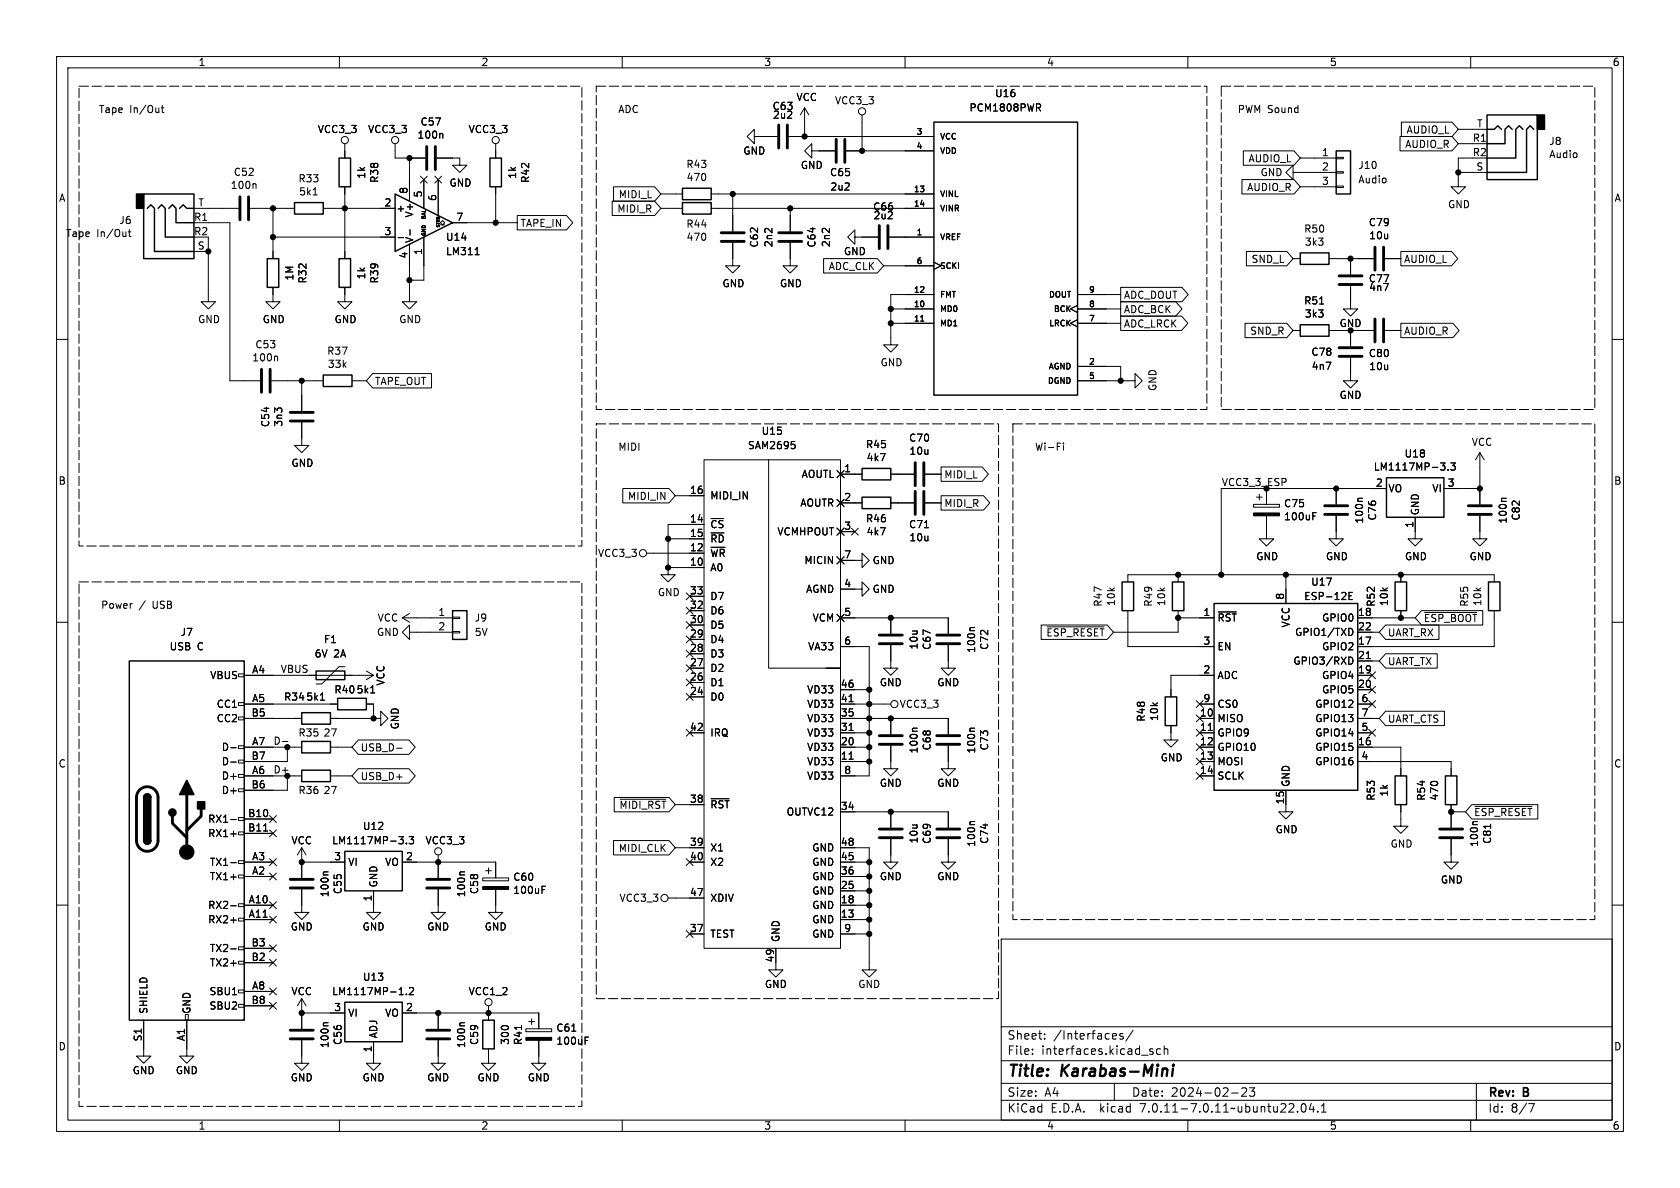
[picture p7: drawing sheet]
<svg xmlns="http://www.w3.org/2000/svg" width="297mm" height="210mm" viewBox="0 0 297 210" stroke-linecap="round" stroke-linejoin="round" font-family="sans-serif">
<g fill="none" stroke="#000" stroke-width=".18">
<path d="M10 10h277v190h-277zM12 12h273v186h-273zM28.5 19.1h.5M28.7 18.6v1.1l.3 .2M60 10v2M110 10v2M142.2 19.1l-.7 1.2M142.2 19.1v5M142.2 19.1l.8 1.2M160 10v2M183.5 19l.5 .6M183.7 18.4l.3 .2-.1 .3-.2 .1"/>
<path d="M210 10v2M260 10v2M34.3 36.8h7.9M34.3 39.4h6.3v27.9h5.4M44.2 36.8h7.9M45.1 32.5l.2 .2v.6M48.3 36.8v8.9M55.4 34.5h.7M57.1 36.8h12.7M61 25.4v2.5M61 33v12.7M69.8 25.4v2.5h5.4"/>
<path d="M72.4 27.9v7.7M74.3 31.1l1.2 1.3M74.9 31.8v5M75.5 31.1l-1.2 1.3M76.9 31.1l1.2 1.3M77.2 27.9h4.1v1.3h1.2l-1.2 1.3-1.3-1.3h1.3M77.5 31.8v6.3M77.9 39.8h.3l-.3-.4 .3-.4 .4 .4-.4 .4h.4M78.1 31.1l-1.2 1.3M78.1 23.6l.2 .2v.6M80 39.4h11.4M87.6 25.4v2.5"/>
<path d="M87.6 33v6.4M91.4 38.1h8.8l1.1 1.3-1.1 1.2h-8.8zM108.2 35.6h7.5l1.1 1.2-1.1 1.3h-7.5zM108.5 33h7.2l1.1 1.3-1.1 1.3h-7.2zM116.8 34.3h3.8M116.8 36.8h3.8M125.7 34.3h39.4M125.7 36.8h39.4M129.5 34.3v6.6M133.3 24.1v1.3l-1.2-1.3 1.2-1.2v1.2h4.1M139.4 24.1h25.7M139.7 36.8v4.1"/>
<path d="M143.5 26.7v1.2l-1.3-1.2 1.3-1.3v1.3h4.1M149.6 26.7h15.5M152.4 20.3v6.4M219.6 31.7h9.2l1.1 1.3-1.1 1.3h-9.2zM219.8 26.7h9l1.1 1.2-1.1 1.3h-9zM228.6 30.5v1.3l-1.3-1.3 1.3-1.3v1.3h7.6M229.9 27.9h6.3M229.9 33h6.3M236.2 32.9h1.3v.2h-1.3zM236.2 30.4h1.3v.2h-1.3zM236.2 27.8h1.3v.3h-1.3zM247.5 24.1h9.2l1.1 1.3-1.1 1.3h-9.2z"/>
<path d="M247.7 21.6h9l1.1 1.3-1.1 1.2h-9zM257.8 25.4h5.1M257.8 30.5h5.1M257.8 22.9h5.1M260.3 27.9h-2.5v5.1h1.3l-1.3 1.3-1.3-1.3h1.3M10 60h2M22.7 41h.5M22.9 40.6v1l.3 .2M34.3 44.5h2.5M36.8 41.9v11.4h1.3l-1.3 1.3-1.2-1.3h1.2M48.3 50.8v2.5h1.2l-1.2 1.3-1.3-1.3h1.3M48.3 41.9h21.5"/>
<path d="M61 50.8v2.5h1.2l-1.2 1.3-1.3-1.3h1.3M70.4 42h.9M72.4 43.2v10.1h1.3l-1.3 1.3-1.3-1.3h1.3M72.5 40.6v1M74.9 41.9v7.6h-2.5M84 45h.7M129.5 42.9v4.1h1.3l-1.3 1.3-1.2-1.3h1.2M139.7 42.9v4.1h1.3l-1.3 1.3-1.3-1.3h1.3M145.6 45.7h9.5l1.1 1.3-1.1 1.3h-9.5zM151.1 41.9v1.3l-1.2-1.3 1.2-1.3v1.3h4.1M156.2 47h8.9M157.2 41.9h7.9"/>
<path d="M157.5 54.6h7.6M157.5 57.2h7.6M162.8 56.8h.5M165.1 52.1h-7.6v8.9h1.2l-1.2 1.2-1.3-1.2h1.3M165.1 46.4l1.3 .6-1.3 .6M190.5 56.5l-1.3 .7 1.3 .6M190.5 54l-1.3 .6 1.3 .6M190.5 54.6h7.6M190.5 57.2h7.6M190.5 52.1h7.6M198.1 55.9h10.8l1.1 1.3-1.1 1.2h-10.8zM198.1 50.8h10.8l1.2 1.3-1.2 1.2h-10.8z"/>
<path d="M198.1 53.3h9.8l1.1 1.3-1.1 1.3h-9.8zM220.1 57.1h7.4l1.1 1.3-1.1 1.3h-7.4zM220.3 44.4h7.2l1.1 1.3-1.1 1.3h-7.2zM228.6 58.4h1.3M228.6 45.7h1.3M233.3 53.7h.7M234.9 58.4h1.3M234.9 45.7h7.9M238.8 50.5v4.1h1.2l-1.2 1.3-1.3-1.3h1.3M238.8 45.7v2.8M238.8 58.4v2.8M240 58.4h2.8"/>
<path d="M244.9 58.4h2.7M244.9 45.7h2.7M247.6 57.1h9.2l1.2 1.3-1.2 1.3h-9.2zM247.6 44.4h9l1.1 1.3-1.1 1.3h-9zM285 60h2M48 67.3h9.1M48.9 63l.2 .1v.7M53.3 74.7v4h1.3l-1.3 1.3-1.2-1.3h1.2M53.3 67.3v5.3M62.2 67.3h2.6M65.9 66h10.4v2.6h-10.4l-1.1-1.3zM139.9 78h.6"/>
<path d="M140.3 78.5l.3 .3v.3l-.3 .2M186.9 78.3h.6M188 78.3v.1M188 78.7v.9M190.5 67.3h10.2v-1.3l1.2 1.3-1.2 1.3v-1.3M190.5 64.8h7.6v2.5M238.8 63.2v4.1h1.2l-1.2 1.3-1.3-1.3h1.3M110.1 86.4h8.2l1.1 1.2-1.1 1.3h-8.2zM114.3 97.8h10.2M118.1 95.3h6.4M119.4 87.6h5.1M124.5 81.3h24.1v86.3h-24.1z"/>
<path d="M124.5 92.7h-6.4v7.6M135.9 81.3v36.8h12.7h-2.6M148 83.2l1.2 1.3M148 88.3l1.2 1.2M148 93.3l1.2 1.3M148 98.4l1.2 1.3M148.6 99.1h3.8v-1.3l1.3 1.3-1.3 1.2v-1.2M148.6 88.9h3.8M148.6 83.8h3.8M148.6 94h2.5M149.2 83.2l-1.2 1.3M149.2 88.3l-1.2 1.2"/>
<path d="M149.2 93.3l-1.2 1.3M149.2 98.4l-1.2 1.3M150.5 93.4l1.2 1.2M151.7 93.4l-1.2 1.2M157.5 88.9h4M157.5 83.8h4M163.4 93.3h.8M163.6 88.9h2.8M163.6 83.8h2.8M166.4 87.6h7.5l1.1 1.3-1.1 1.3h-7.5zM166.4 82.5h7.2l1.1 1.3-1.1 1.3h-7.2zM221.6 89.2h4.6v.5h-4.6z"/>
<path d="M222.1 87.9h1M222.6 87.4v1M223.9 91.2v4.1h1.3l-1.3 1.2-1.3-1.2h1.3M223.9 86.4v2.8M232.1 91.2h.4M232.1 90.6h.6M236.2 91.2v4.1h1.3l-1.3 1.2-1.3-1.2h1.3M236.2 86.4v2.8M240.9 88.1h-.7l-.2 .2M245.1 86.4h-29.2v15.2M250.2 91.4v3.9h1.3l-1.3 1.2-1.3-1.2h1.3M254.7 81.8h.8l-.5 .5"/>
<path d="M255.3 86.4h6.3M255.4 82.4v.6M256 83v.1M256.5 81.8h.8l-.5 .5 .4 .1v.6l-.2 .1-.5-.1M261.6 91.2v4.1h1.3l-1.3 1.2-1.3-1.2h1.3M261.6 80l-.7 1.3M261.6 80v9.2M261.6 80l.8 1.3M266.3 88.1h-.7l-.2 .2M10 110h2M42.2 119.1h1v.5h-1zM43.2 119.4h22.8"/>
<path d="M61 117.9h-1.1l-3 3h-1M64.8 118.6l1.2 .8M66 119.4l-1.2 .7M71.1 109.2h8.9M71.1 109.2l1.3 .8M72.4 111.8v1.2l-1.3-1.2 1.3-1.3v1.3h7.6M72.4 108.5l-1.3 .7M80 111.6h1.3v.3h-1.3zM80 109.1h1.3v.2h-1.3zM118.1 100.3v1.3h1.3l-1.3 1.3-1.3-1.3h1.3M118.1 100.3h6.4M121.3 107.3l1.2 1.3"/>
<path d="M121.3 104.8l1.2 1.2M121.3 109.9l1.2 1.2M121.3 112.4l1.2 1.2M121.3 117.5l1.2 1.2M121.3 115l1.2 1.2M121.9 118.1h2.6M121.9 115.6h2.6M121.9 113h2.6M121.9 110.5h2.6M121.9 108h2.6M121.9 105.4h2.6M122.5 115l-1.2 1.2"/>
<path d="M122.5 107.3l-1.2 1.3M122.5 104.8l-1.2 1.2M122.5 109.9l-1.2 1.2M122.5 112.4l-1.2 1.2M122.5 117.5l-1.2 1.2M148 108.6l1.2 1.3M148.6 104.1h3.8v-1.2l1.3 1.2-1.3 1.3v-1.3M148.6 114.3h5.1v22.9h-5.1M148.6 109.2h19v2.8M149.2 108.6l-1.2 1.3M157.5 114v4.1h1.2l-1.2 1.3-1.3-1.3h1.3M157.5 109.2v2.8"/>
<path d="M167.6 114v4.1h1.3l-1.3 1.3-1.2-1.3h1.2M172.3 110.9h-.7l-.1 .2M184.1 110.5h11.6l1.1 1.3-1.1 1.2h-11.6zM185.1 110.8h10.1M199.4 102.9v-1.3h64.8v1.3M199.4 108v6.3h15.2M208.3 101.6v1.3M208.3 108v3.8h-11.5M208.3 109.2h6.3M214.6 119.4h-7.6v3.8M215.4 108.2h3.2M227.3 101.6v5.1"/>
<path d="M238.5 116.1a.64 .64 0 0 1 .7 .7 .64 .64 0 0 1-.7 .6M238.5 105.3h.4M238.8 111.1a.68 .68 0 0 1 .4 .6 .68 .68 0 0 1-.4 .6M239.1 104.7h-.6v1.3h.6M240 119.4h2.6M240 109.2h10.2M240 111.8h3.8M240 116.8h3.8M241.5 116.4h.8M242 118.8l1.2 1.2M243.2 118.8l-1.2 1.2M245 115.6h9.1v2.5h-9.1l-1.2-1.3z"/>
<path d="M245 110.5h9.4v2.5h-9.4l-1.2-1.2zM247.6 101.6v1.3M247.6 108v1.2M251.3 107.9h10.8v2.6h-10.8l-1.1-1.3zM251.8 108.3h9.3M264.2 108v6.3h-24.2M285 110h2M40.8 132.2h1M40.8 134.7h1M42.2 139.4h1v.6h-1zM42.2 136.9h1v.5h-1zM42.2 134.4h1v.5h-1z"/>
<path d="M42.2 131.8h1v.5h-1zM42.2 126.7h1v.6h-1zM42.2 124.2h1v.5h-1zM43.2 124.5h16.5M43.2 137.2h5.1M43.2 132.1h10.1M43.2 127h10.1M49.9 131.1h1M50.8 132.1v2.5h-7.6M53.3 137.2h-2.5v2.5h-7.6M56.6 123.8h.8M58.4 137.2h3.8"/>
<path d="M58.4 132.1h3.8M58.4 127h7.6M63.3 135.9h9l1.1 1.3-1.1 1.2h-9l-1.1-1.2zM63.3 130.8h9l1.1 1.3-1.1 1.3h-9l-1.1-1.3zM64.8 124.5h1.2v2.5M65.5 122.5h.8M66 127h1.3v-1.3l1.3 1.3-1.3 1.3v-1.3M70.1 132.3h1M121.3 122.6l1.2 1.2M121.3 128.9l1.2 1.2M121.3 120l1.2 1.3M121.9 129.5h2.6"/>
<path d="M121.9 123.2h2.6M121.9 120.7h2.6M122.5 120l-1.2 1.3M122.5 122.6l-1.2 1.2M122.5 128.9l-1.2 1.2M148.6 124.5h8.9M148.6 132.1h5.1M148.6 127h19v2.8M148.6 134.6h5.1M148.6 129.5h5.1M148.6 121.9h5.1M150.1 129.1h.7"/>
<path d="M150.1 134.2h.7M150.1 124h.7M157.5 131.8v4.1h1.2l-1.2 1.3-1.3-1.3h1.3M157.5 127v2.8M162.1 128.7h-.6l-.2 .2M167.6 131.8v4.1h1.3l-1.3 1.3-1.2-1.3h1.2M172.3 128.7h-.7l-.1 .2M207 128.3v2.5h1.3l-1.3 1.3-1.3-1.3h1.3M211.5 128.9l1.2 1.2M211.5 131.5l1.2 1.2M211.5 126.4l1.2 1.2M211.5 123.9l1.2 1.2"/>
<path d="M211.5 136.6l1.2 1.2M211.5 134l1.2 1.2M212.1 124.5h2.5M212.1 137.2h2.5M212.1 132.1h2.5M212.1 127h2.5M212.1 134.6h2.5M212.1 129.5h2.5M212.7 128.9l-1.2 1.2M212.7 131.5l-1.2 1.2M212.7 126.4l-1.2 1.2M212.7 123.9l-1.2 1.2"/>
<path d="M212.7 136.6l-1.2 1.2M212.7 134l-1.2 1.2M213.6 129.1h.7M227.3 139.7v3.8h1.3l-1.3 1.3-1.2-1.3h1.2M240 124.5h2.6M240 132.1h7.6v5.1M240 127h3.8M240 134.6h16.5v2.6M240 129.5h2.6M240 121.9h2.6M242 123.9l1.2 1.2M242 121.3l1.2 1.2"/>
<path d="M242 128.9l1.2 1.2M243.2 123.9l-1.2 1.2M243.2 121.3l-1.2 1.2M243.2 128.9l-1.2 1.2M245 125.7h10.4v2.6h-10.4l-1.2-1.3zM10 160h2M40.8 152.5h1M40.8 144.9h1M40.8 147.4h1M42.2 159.8h1v.5h-1zM42.2 154.7h1v.5h-1zM42.2 152.1h1v.6h-1z"/>
<path d="M42.2 147.1h1v.5h-1zM42.2 144.5h1v.5h-1zM43.2 154.9h5.1M43.2 152.4h5.1M43.2 144.8h5.1M43.2 147.3h5.1M46.6 146.9h.7M47.7 144.2l1.2 1.2M47.7 159.4l1.2 1.2M47.7 154.3l1.2 1.2M47.7 146.7l1.2 1.2M47.7 151.8l1.2 1.2"/>
<path d="M48.9 144.2l-1.2 1.2M48.9 159.4l-1.2 1.2M48.9 154.3l-1.2 1.2M48.9 146.7l-1.2 1.2M48.9 151.8l-1.2 1.2M53.3 157.2v4.1h1.3l-1.3 1.3-1.2-1.3h1.2M53.3 149.9v5.3M53.3 152.4h7.7M53.3 149.9l-.7 1.2M53.3 149.9l.8 1.2M58 154.1h-.7l-.1 .2M66 157.5v3.8h1.3l-1.3 1.3-1.2-1.3h1.2"/>
<path d="M70.5 147.9h.8l-.4 .5M71.1 152.4h16.5v2.8M71.2 148.5v.5M71.8 149v.2M72.3 147.9h.8l-.4 .5 .4 .1v.5l-.2 .2-.6-.2M77.5 157.2v4.1h1.2l-1.2 1.3-1.3-1.3h1.3M77.5 151.1v4.1M82.1 154.1h-.6l-.2 .2M85.3 155.2h4.6v.5h-4.6zM85.9 153.9h1M86.4 153.4v1M87.6 157.2v4.1h1.3l-1.3 1.3-1.2-1.3h1.2"/>
<path d="M95.8 157.3h.4M95.8 156.7h.6M108.5 148.6h9.8l1.1 1.3-1.1 1.2h-9.8zM108.6 141h9.7l1.1 1.2-1.1 1.3h-9.7zM109.6 141.3h8.1M118.1 158.8h6.4M119.4 142.2h5.1M119.4 149.9h5.1M121.3 151.8l1.2 1.2M121.9 152.4h2.6M122.5 151.8l-1.2 1.2M125.7 141.2h3.2"/>
<path d="M148.6 149.9h5.1v21.6h1.2l-1.2 1.2-1.3-1.2h1.3M148.6 154.9h5.1M148.6 152.4h5.1M148.6 143.5h19v2.8M148.6 157.5h5.1M157.5 148.3v4.1h1.2l-1.2 1.3-1.3-1.3h1.3M157.5 143.5v2.8M167.6 148.3v4.1h1.3l-1.3 1.3-1.2-1.3h1.2M172.3 145.2h-.7l-.1 .2M247.6 142.2v3.9h1.3l-1.3 1.2-1.2-1.2h1.2M256.5 148.3v4.1h1.3l-1.3 1.3-1.2-1.3h1.2M256.5 143.5h2.6"/>
<path d="M256.5 142.2v4.1M260.2 142.2h11.7v2.6h-11.7l-1.1-1.3zM260.7 142.6h10.1M263.5 145.7v.7M285 160h2M32.8 179.3h.5v1h-.5zM40.8 160.1h1M40.8 162.7h1M40.8 167.7h1M42.2 177.5h1v.6h-1zM42.2 175h1v.5h-1zM42.2 169.9h1v.5h-1z"/>
<path d="M42.2 167.4h1v.5h-1zM42.2 162.3h1v.5h-1zM43.2 160h5.1M43.2 162.6h5.1M43.2 175.3h5.1M43.2 170.2h5.1M43.2 167.6h5.1M43.2 177.8h5.1M47.7 174.7l1.2 1.2M47.7 177.2l1.2 1.2M47.7 169.6l1.2 1.2M47.7 167l1.2 1.2"/>
<path d="M47.7 162l1.2 1.2M48.9 174.7l-1.2 1.2M48.9 177.2l-1.2 1.2M48.9 169.6l-1.2 1.2M48.9 167l-1.2 1.2M48.9 162l-1.2 1.2M53.3 179.1h7.7M53.3 176.5v5.4M53.3 176.5l-.7 1.3M53.3 176.5l.8 1.3M70.6 175.8h.7M71.1 179.1h24.1v2.8"/>
<path d="M71.8 175.7v.1M72.4 174.7l.5-.1 .2 .3-.8 .9h.8M77.5 179.1v2.8M86.4 177.8v2.5M121.3 164.5l1.2 1.2M121.9 165.1h2.6M122.5 164.5l-1.2 1.2M137.2 167.6v3.9h1.2l-1.2 1.2-1.3-1.2h1.3M148.6 160h5.1M148.6 162.6h5.1M148.6 165.1h5.1M177 166h108v32h-108z"/>
<path d="M25.4 180.3v6.4h1.3l-1.3 1.3-1.3-1.3h1.3M33 180.3v6.4h1.3l-1.3 1.3-1.3-1.3h1.3M53.3 183.9v4.1h1.3l-1.3 1.2-1.2-1.2h1.2M58 180.8h-.7l-.1 .2M60 198v2M66 184.2v3.8h1.3l-1.3 1.2-1.2-1.2h1.2M77.5 183.9v4.1h1.2l-1.2 1.2-1.3-1.2h1.3M82.1 180.8h-.6l-.2 .2M86.4 185.4v2.6h1.2l-1.2 1.2-1.3-1.2h1.3M92.2 181.3v.7M93 181.9h4.5v.5h-4.5zM93.5 180.6h1"/>
<path d="M94 180.1v1M95.2 183.9v4.1h1.3l-1.3 1.2-1.2-1.2h1.2M101.1 182.3h.7M103.4 183.9h.5M103.4 183.3h.6M110 198v2M160 198v2M177 194.5h108M177 191.5h108M177 187.5h108M177 181.5h108M182.5 186.3v.1"/>
<path d="M182.5 185.5v.1M184.7 183.6v.1M184.7 182.8v.1M197 191.5v3M197.3 182.8l.1 .3-.7 .1M198.5 182.8l-.3-.1-.2 .2v.2l.5 .2v.3h-.5M200.3 182.1l-1.3 2M203.5 185.9l.3 .1 .1 .2-.2 .2h-.3M203.5 185.4l.3 .1M205.2 185.5l-.5-.1-.2 .3v.4l.1 .2h.6M205.8 185.5l.2-.1 .4 .1 .1 .9M205.8 184.9v1.5"/>
<path d="M210 198v2M217.7 193.2h1.2M219.5 192.4l.6-.1 .2 .1 .1 .3-.9 1.1h.9M220.9 192.3h.9l-.5 .6 .4 .1v.7l-.2 .1h-.4l-.2-.1M229.4 196.5v.1M230.2 195.2l.2-.1a.81 .81 0 0 1 .6 .6 .81 .81 0 0 1-.3 .8l-.2 .1a.81 .81 0 0 1-.3-1.4zM231.8 195l-.3 1.1h.9M232.2 195.6v1M233 196.5v.1M233.6 196.6h.9M233.6 195.5l.4-.4v1.5M260 198v2"/>
<path d="M261 191.5v6.5M270.2 195.1h1l-.6 1.5"/>
<circle cx="152.4" cy="19.7" r=".63"/>
<circle cx="61" cy="24.8" r=".63"/>
<circle cx="69.8" cy="24.8" r=".63"/>
<circle cx="87.6" cy="24.8" r=".63"/>
<circle cx="113.7" cy="97.8" r=".63"/>
<circle cx="158.1" cy="124.5" r=".63"/>
<circle cx="77.5" cy="150.5" r=".63"/>
<circle cx="117.5" cy="158.7" r=".63"/>
<circle cx="86.4" cy="177.2" r=".63"/>
</g>
<path d="M206.3 189v1.2M207.4 188.9l-.2 1.3M207.5 188.2l-.1 .2M207.5 188.2l-.2 .1 .1 .1M207.5 188.2v.1l-.1 .1" fill="none" stroke="#000" stroke-width=".4"/>
<g fill="none" stroke="#000" stroke-width=".25">
<path d="M25.4 34.3h8.9v11.4h-8.9zM26 36.8l.7-.6 .6 .6v7.7h7M27.9 36.8l.7-.6 .6 .6v5.1h5.1M29.8 36.8l.7-.6 .6 .6v2.6h3.2M31.7 36.8l.7-.6 .6 .6h1.3M52.1 35.8h5v2h-5zM59.9 27.9h2.1v5.1h-2.1zM69.8 34.3l10.2 5.1-10.2 5.1zM86.6 27.9h2v5.1h-2zM120.6 33.3h5.1v2h-5.1zM120.6 35.8h5.1v2h-5.1zM165.1 21.6h25.4v48.3h-25.4z"/>
<path d="M236.2 26.7h2.6v7.6h-2.6zM262.9 20.3h8.9v11.5h-8.9zM262.9 22.9h1.3l.6-.7 .6 .7M267.3 22.9l-.6-.7-.6 .7v2.5h-3.2M269.2 22.9l-.6-.7-.6 .7v5h-5.1M271.1 22.9l-.6-.7-.6 .7v7.6h-7M47.2 45.7h2.1v5.1h-2.1zM59.9 45.7h2.1v5.1h-2.1zM229.9 57.4h5v2h-5zM229.9 44.7h5v2h-5zM57.1 66.3h5.1v2h-5.1zM152.4 82.8h5.1v2h-5.1z"/>
<path d="M152.4 87.9h5.1v2h-5.1zM245.1 84.5h10.2v6.9h-10.2zM22.9 116.8h20.3v63.5h-20.3zM55.9 118.6h5.1v1.5h-5.1zM80 108h2.5v5h-2.5zM198.4 102.9h2v5.1h-2zM207.3 102.9h2v5.1h-2zM214.6 106.7h25.4v33h-25.4zM246.6 102.9h2.1v5.1h-2.1zM263.1 102.9h2.1v5.1h-2.1zM53.3 126h5.1v2h-5.1zM53.3 136.1h5.1v2.1h-5.1z"/>
<path d="M53.3 131.1h5.1v2h-5.1zM59.7 123.4h5.1v2.1h-5.1zM206 123.2h2v5.1h-2zM246.6 137.2h2.1v5h-2.1zM255.5 137.2h2.1v5h-2.1zM25.4 148.6a.64 .64 0 0 0 .6 .6 .64 .64 0 0 0 .7-.6M25.4 141a.64 .64 0 0 1 .6-.7 .64 .64 0 0 1 .7 .7M61 150.5h10.1v7h-10.1zM61 177.2h10.1v7h-10.1zM85.3 180.3h2.1v5.1h-2.1z"/>
</g>
<g fill="#000" stroke="#000" stroke-width=".18">
<path d="M221.6 90.7h4.6v.5h-4.6zM85.3 156.7h4.6v.5h-4.6zM93 183.4h4.5v.5h-4.5z"/>
<circle cx="48.3" cy="36.8" r=".46"/>
<circle cx="61" cy="36.8" r=".46"/>
<circle cx="72.4" cy="27.9" r=".46"/>
<circle cx="87.6" cy="39.4" r=".46"/>
<circle cx="129.5" cy="34.3" r=".46"/>
<circle cx="139.7" cy="36.8" r=".46"/>
<circle cx="142.2" cy="24.1" r=".46"/>
<circle cx="152.4" cy="26.7" r=".46"/>
<circle cx="257.8" cy="30.5" r=".46"/>
<circle cx="36.8" cy="44.5" r=".46"/>
<circle cx="48.3" cy="41.9" r=".46"/>
<circle cx="72.4" cy="49.5" r=".46"/>
<circle cx="157.5" cy="57.2" r=".46"/>
<circle cx="157.5" cy="54.6" r=".46"/>
<circle cx="238.8" cy="58.4" r=".46"/>
<circle cx="238.8" cy="45.7" r=".46"/>
<circle cx="53.3" cy="67.3" r=".46"/>
<circle cx="198.1" cy="67.3" r=".46"/>
<circle cx="118.1" cy="95.3" r=".46"/>
<circle cx="236.2" cy="86.4" r=".46"/>
<circle cx="261.6" cy="86.4" r=".46"/>
<circle cx="118.1" cy="100.3" r=".46"/>
<circle cx="157.5" cy="109.2" r=".46"/>
<circle cx="208.3" cy="109.2" r=".46"/>
<circle cx="208.3" cy="101.6" r=".46"/>
<circle cx="215.9" cy="101.6" r=".46"/>
<circle cx="227.3" cy="101.6" r=".46"/>
<circle cx="247.6" cy="101.6" r=".46"/>
<circle cx="247.6" cy="109.2" r=".46"/>
<circle cx="50.8" cy="132.1" r=".46"/>
<circle cx="50.8" cy="137.2" r=".46"/>
<circle cx="66" cy="127" r=".46"/>
<circle cx="153.7" cy="124.5" r=".46"/>
<circle cx="153.7" cy="132.1" r=".46"/>
<circle cx="153.7" cy="129.5" r=".46"/>
<circle cx="153.7" cy="134.6" r=".46"/>
<circle cx="153.7" cy="127" r=".46"/>
<circle cx="153.7" cy="121.9" r=".46"/>
<circle cx="157.5" cy="127" r=".46"/>
<circle cx="33" cy="150.6" r="1.27"/>
<circle cx="53.3" cy="152.4" r=".46"/>
<circle cx="77.5" cy="152.4" r=".46"/>
<circle cx="153.7" cy="152.4" r=".46"/>
<circle cx="153.7" cy="157.5" r=".46"/>
<circle cx="153.7" cy="154.9" r=".46"/>
<circle cx="157.5" cy="143.5" r=".46"/>
<circle cx="256.5" cy="143.5" r=".46"/>
<circle cx="53.3" cy="179.1" r=".46"/>
<circle cx="77.5" cy="179.1" r=".46"/>
<circle cx="86.4" cy="179.1" r=".46"/>
<circle cx="153.7" cy="165.1" r=".46"/>
<circle cx="153.7" cy="160" r=".46"/>
<circle cx="153.7" cy="162.6" r=".46"/>
</g>
<g fill="none" stroke="#000" stroke-width=".51">
<path d="M42.4 34.8v4.1M43.9 34.8v4.1M75.4 25.9v4.1M77 25.9v4.1M137.7 22.1v4.1M139.2 22.1v4.1M147.8 24.6v4.1M149.4 24.6v4.1M155.4 39.9v4M157 39.9v4M127.5 42.7h4.1M127.5 41.1h4.1"/>
<path d="M137.7 42.7h4M137.7 41.1h4M236.7 50.3h4.1M236.7 48.8h4.1M243.1 43.7v4.1M243.1 56.4v4.1M244.6 43.7v4.1M244.6 56.4v4.1M46.2 65.3v4M47.8 65.3v4M51.3 72.9h4.1M51.3 74.4h4.1"/>
<path d="M236.7 63h4.1M236.7 61.5h4.1M161.8 81.8v4.1M161.8 86.9v4M163.3 81.8v4.1M163.3 86.9v4M234.2 90.9h4.1M234.2 89.4h4.1M259.6 90.9h4.1M259.6 89.4h4.1M155.4 113.8h4.1M155.4 112.3h4.1"/>
<path d="M165.6 113.8h4.1M165.6 112.3h4.1M24.7 139.6a1.91 1.91 0 0 1 2.1-.4 1.91 1.91 0 0 1 1.1 1.8v7.6a1.91 1.91 0 0 1-1.9 1.9 1.91 1.91 0 0 1-1.9-1.9v-7.8l.2-.6zM155.4 131.6h4.1M155.4 130h4.1M165.6 131.6h4.1M165.6 130h4.1M30.5 144.3v1.2l2.5 2.6M33 140.5v10.1M35.6 143v1.3l-2.6 2.5M51.3 157h4.1M51.3 155.4h4.1"/>
<path d="M75.4 157h4.1M75.4 155.4h4.1M155.4 148.1h4.1M155.4 146.6h4.1M165.6 148.1h4.1M165.6 146.6h4.1M254.5 148.1h4.1M254.5 146.6h4.1M51.3 183.6h4.1M51.3 182.1h4.1M75.4 183.6h4.1M75.4 182.1h4.1"/>
</g>
<g fill="#000" stroke="#000" stroke-width=".25">
<path d="M24.1 34.3h1.3v2.5h-1.3zM271.8 20.3h1.2v2.6h-1.2zM25.4 141h1.3v7.6h-1.3zM25.6 140.5a.64 .64 0 0 1 .7-.1 .64 .64 0 0 1 .4 .6h-1.3zM25.4 148.6h1.3a.64 .64 0 0 1-.7 .6 .64 .64 0 0 1-.6-.6zM33 137.9l1.3 2.6h-2.6zM34.9 141.7h1.3v1.3h-1.3z"/>
<circle cx="30.5" cy="143.6" r=".63"/>
</g>
<path d="M14 15.2h88.9v81.3h-88.9v-81.3M105.4 15.2h108v57.2h-108v-57.2M215.9 15.2h66v57.2h-66v-57.2M105.4 74.9h71.1v101.6h-71.1v-101.6M179.1 74.9h102.8v87.7h-102.8v-87.7M14 102.9h88.9v92.7h-88.9v-92.7" fill="none" stroke="#000" stroke-width=".18" stroke-dasharray="1.7 .6"/>
<g font-size="2.8">
<text x="178" y="190.9">Title:</text>
<text x="187.7" y="190.9">Karabas-Mini</text>
</g>
<g font-size="2.1">
<text x="178" y="184">Sheet:</text>
<text x="186.2" y="184">/Interfaces/</text>
<text x="178" y="186.7">File:</text>
<text x="184.1" y="186.7">interfaces.kicad_sch</text>
<text x="178" y="196.9">KiCad</text>
<text x="178" y="194.1">Size:</text>
<text x="184.7" y="194.1">A4</text>
<text x="185.7" y="196.9">E.D.A.</text>
<text x="194.6" y="196.9">kicad</text>
<text x="200" y="194.1">Date:</text>
<text x="201.8" y="196.9">7.0.11-7.0.11~ubuntu22.04.1</text>
<text x="207" y="194.1">2024-02-23</text>
<text x="263" y="194.3">Rev:</text>
<text x="263" y="196.9">Id:</text>
<text x="267.1" y="196.9">8/7</text>
<text x="269.4" y="194.3">B</text>
</g>
<g font-size="1.8">
<text x="35" y="11.9">1</text>
<text x="85" y="11.9">2</text>
<text x="135" y="11.9">3</text>
<text x="185" y="11.9">4</text>
<text x="235" y="11.9">5</text>
<text x="285" y="11.9">6</text>
<text x="175.8" y="17.4">U16</text>
<text x="17.4" y="20.1">Tape</text>
<text x="22.9" y="20.1">In/Out</text>
<text x="56.1" y="23.7">VCC3_3</text>
<text x="65" y="23.7">VCC3_3</text>
<text x="74.3" y="22.4">C57</text>
<text x="82.8" y="23.7">VCC3_3</text>
<text x="109.2" y="20.1">ADC</text>
<text x="136.5" y="19.6">C63</text>
<text x="136.5" y="21.2">2u2</text>
<text x="140.7" y="18.1">VCC</text>
<text x="147.5" y="18.6">VCC3_3</text>
<text x="171.3" y="19.9">PCM1808PWR</text>
<text x="218.7" y="20.1">PWM Sound</text>
<text x="248.6" y="23.8">AUDIO_L</text>
<text x="261" y="22.6">T</text>
<text x="73.7" y="24.7">100n</text>
<text x="121.2" y="29.9">R43</text>
<text x="131.3" y="27.5">GND</text>
<text x="220.6" y="28.9">AUDIO_L</text>
<text x="233.6" y="27.7">1</text>
<text x="248.3" y="26.4">AUDIO_R</text>
<text x="260.3" y="25.1">R1</text>
<text x="260.3" y="27.7">R2</text>
<text x="273.8" y="25.8">J8</text>
<text x="273.8" y="28.1">Audio</text>
<text x="10.3" y="35.9">A</text>
<text x="40.7" y="33.6">100n</text>
<text x="41.2" y="31.3">C52</text>
<text x="52.7" y="32.4">R33</text>
<text x="52.8" y="34.7">5k1</text>
<text x="64.8" y="31.7" transform="rotate(-90 64.8 31.7)">1k</text>
<text x="67.1" y="32.4" transform="rotate(-90 67.1 32.4)">R38</text>
<text x="72.1" y="34.4" transform="rotate(-90 72.1 34.4)">8</text>
<text x="74.7" y="35" transform="rotate(-90 74.7 35)">5</text>
<text x="77.2" y="35.6" transform="rotate(-90 77.2 35.6)">6</text>
<text x="79.4" y="33.2">GND</text>
<text x="91.4" y="31.7" transform="rotate(-90 91.4 31.7)">1k</text>
<text x="93.8" y="32.4" transform="rotate(-90 93.8 32.4)">R42</text>
<text x="109.3" y="35.2">MIDI_L</text>
<text x="121.3" y="32.2">470</text>
<text x="141.5" y="30.1">GND</text>
<text x="146.6" y="31.3">C65</text>
<text x="146.7" y="33.9">2u2</text>
<text x="220.4" y="34">AUDIO_R</text>
<text x="222.8" y="31.3">GND</text>
<text x="233.6" y="30.2">2</text>
<text x="233.6" y="32.8">3</text>
<text x="240" y="30.1">J10</text>
<text x="240" y="32.6">Audio</text>
<text x="260.9" y="30.2">S</text>
<text x="285.3" y="35.9">A</text>
<text x="21" y="39.8">J6</text>
<text x="34.2" y="39.1">R1</text>
<text x="34.2" y="41.7">R2</text>
<text x="35" y="36.6">T</text>
<text x="67.9" y="36.6">2</text>
<text x="67.9" y="41.7">3</text>
<text x="70" y="37.7">+</text>
<text x="73.3" y="38.6" transform="rotate(-90 73.3 38.6)">V+</text>
<text x="80.6" y="39.1">7</text>
<text x="91.9" y="40.3">TAPE_IN</text>
<text x="109" y="37.8">MIDI_R</text>
<text x="121.2" y="40.5">R44</text>
<text x="154.3" y="37.4">C66</text>
<text x="154.3" y="39">2u2</text>
<text x="230.5" y="41.3">R50</text>
<text x="241.9" y="40.2">C79</text>
<text x="255.9" y="37">GND</text>
<text x="11.6" y="42.1">Tape</text>
<text x="17.1" y="42.1">In/Out</text>
<text x="34.9" y="44.2">S</text>
<text x="72.1" y="45.8" transform="rotate(-90 72.1 45.8)">4</text>
<text x="73.3" y="43.1" transform="rotate(-90 73.3 43.1)">V-</text>
<text x="74.7" y="45.2" transform="rotate(-90 74.7 45.2)">1</text>
<text x="78.7" y="42.8">U14</text>
<text x="78.7" y="45.3">LM311</text>
<text x="121.3" y="42.8">470</text>
<text x="134.2" y="43.9" transform="rotate(-90 134.2 43.9)">C62</text>
<text x="136.8" y="43.8" transform="rotate(-90 136.8 43.8)">2n2</text>
<text x="144.4" y="43.9" transform="rotate(-90 144.4 43.9)">C64</text>
<text x="146.4" y="47.9">ADC_CLK</text>
<text x="146.9" y="43.8" transform="rotate(-90 146.9 43.8)">2n2</text>
<text x="149.1" y="45.3">GND</text>
<text x="221.2" y="46.7">SND_L</text>
<text x="230.6" y="43.6">3k3</text>
<text x="242" y="42.5">10u</text>
<text x="248.1" y="46.7">AUDIO_L</text>
<text x="52.1" y="49.7" transform="rotate(-90 52.1 49.7)">1M</text>
<text x="54.4" y="50.2" transform="rotate(-90 54.4 50.2)">R32</text>
<text x="64.8" y="49.5" transform="rotate(-90 64.8 49.5)">1k</text>
<text x="67.1" y="50.2" transform="rotate(-90 67.1 50.2)">R39</text>
<text x="127.6" y="51">GND</text>
<text x="137.8" y="51">GND</text>
<text x="198.6" y="53">ADC_DOUT</text>
<text x="241.9" y="50.1">C77</text>
<text x="242" y="51.7">4n7</text>
<text x="34.9" y="57.3">GND</text>
<text x="46.4" y="57.3">GND</text>
<text x="59.1" y="57.3">GND</text>
<text x="70.5" y="57.3">GND</text>
<text x="198.6" y="58.1">ADC_LRCK</text>
<text x="198.6" y="55.6">ADC_BCK</text>
<text x="220.9" y="59.4">SND_R</text>
<text x="230.5" y="54">R51</text>
<text x="230.6" y="56.3">3k3</text>
<text x="236.7" y="58">GND</text>
<text x="248.1" y="59.4">AUDIO_R</text>
<text x="44.5" y="64.1">100n</text>
<text x="45" y="61.8">C53</text>
<text x="57.7" y="62.9">R37</text>
<text x="57.9" y="65.2">33k</text>
<text x="155.6" y="64.9">GND</text>
<text x="231.7" y="63.1">C78</text>
<text x="231.8" y="65.6">4n7</text>
<text x="241.9" y="63.3">C80</text>
<text x="242" y="65.6">10u</text>
<text x="66.2" y="68.3">TAPE_OUT</text>
<text x="204.6" y="69.2" transform="rotate(-90 204.6 69.2)">GND</text>
<text x="236.7" y="70.7">GND</text>
<text x="47.8" y="75.6" transform="rotate(-90 47.8 75.6)">C54</text>
<text x="50.1" y="75.5" transform="rotate(-90 50.1 75.5)">3n3</text>
<text x="134.5" y="77.1">U15</text>
<text x="51.4" y="82.7">GND</text>
<text x="109.2" y="79.8">MIDI</text>
<text x="132.1" y="79.6">SAM2695</text>
<text x="149.2" y="83.6">1</text>
<text x="153" y="79.4">R45</text>
<text x="153.1" y="81.7">4k7</text>
<text x="160.6" y="78.3">C70</text>
<text x="160.7" y="80.6">10u</text>
<text x="182.9" y="79.8">Wi-Fi</text>
<text x="242.8" y="83.4">LM1117MP-3.3</text>
<text x="248.2" y="81.1">U18</text>
<text x="260.1" y="79">VCC</text>
<text x="10.3" y="85.9">B</text>
<text x="110.9" y="88.6">MIDI_IN</text>
<text x="121.9" y="87.4">16</text>
<text x="125.5" y="88.5">MIDI_IN</text>
<text x="141.4" y="89.8">AOUTR</text>
<text x="141.6" y="84.7">AOUTL</text>
<text x="149.2" y="88.6">2</text>
<text x="166.8" y="89.9">MIDI_R</text>
<text x="166.8" y="84.8">MIDI_L</text>
<text x="215.9" y="86">VCC3_3_ESP</text>
<text x="226.9" y="89.9">C75</text>
<text x="243.1" y="86.1">2</text>
<text x="245.4" y="87.2">VO</text>
<text x="253.1" y="87.2">VI</text>
<text x="255.8" y="86.1">3</text>
<text x="285.3" y="85.9">B</text>
<text x="121.9" y="92.5">14</text>
<text x="121.9" y="95">15</text>
<text x="125.5" y="93.6">~{CS}</text>
<text x="137.3" y="94.8">VCMHPOUT</text>
<text x="149.2" y="93.7">3</text>
<text x="153" y="92.5">R46</text>
<text x="153.1" y="94.8">4k7</text>
<text x="160.6" y="93.6">C71</text>
<text x="160.7" y="95.9">10u</text>
<text x="226.9" y="92.2">100uF</text>
<text x="241.2" y="92.7" transform="rotate(-90 241.2 92.7)">100n</text>
<text x="243.5" y="92.1" transform="rotate(-90 243.5 92.1)">C76</text>
<text x="249.9" y="93.4" transform="rotate(-90 249.9 93.4)">1</text>
<text x="251.1" y="91.2" transform="rotate(-90 251.1 91.2)">GND</text>
<text x="266.6" y="92.7" transform="rotate(-90 266.6 92.7)">100n</text>
<text x="268.9" y="92.1" transform="rotate(-90 268.9 92.1)">C82</text>
<text x="105.6" y="98.7">VCC3_3</text>
<text x="121.9" y="100.1">10</text>
<text x="121.9" y="97.5">12</text>
<text x="125.5" y="101.2">A0</text>
<text x="125.5" y="98.7">~{WR}</text>
<text x="125.5" y="96.1">~{RD}</text>
<text x="142.1" y="99.9">MICIN</text>
<text x="149.2" y="98.8">7</text>
<text x="154.2" y="99.9">GND</text>
<text x="222" y="99.2">GND</text>
<text x="234.3" y="99.2">GND</text>
<text x="248.3" y="99.2">GND</text>
<text x="259.7" y="99.2">GND</text>
<text x="17.8" y="107.7">Power</text>
<text x="24.6" y="107.7">/</text>
<text x="27.1" y="107.7">USB</text>
<text x="116.2" y="105.6">GND</text>
<text x="121.9" y="107.7">32</text>
<text x="121.9" y="105.2">33</text>
<text x="125.5" y="106.3">D7</text>
<text x="142.4" y="105">AGND</text>
<text x="149.2" y="103.9">4</text>
<text x="154.2" y="105">GND</text>
<text x="195" y="107.4" transform="rotate(-90 195 107.4)">R47</text>
<text x="197.3" y="107.2" transform="rotate(-90 197.3 107.2)">10k</text>
<text x="203.9" y="107.4" transform="rotate(-90 203.9 107.4)">R49</text>
<text x="206.2" y="107.2" transform="rotate(-90 206.2 107.2)">10k</text>
<text x="227.1" y="106.1" transform="rotate(-90 227.1 106.1)">8</text>
<text x="230.5" y="106.3">ESP-12E</text>
<text x="231.7" y="103.7">U17</text>
<text x="243.3" y="107.4" transform="rotate(-90 243.3 107.4)">R52</text>
<text x="245.6" y="107.2" transform="rotate(-90 245.6 107.2)">10k</text>
<text x="259.8" y="107.4" transform="rotate(-90 259.8 107.4)">R55</text>
<text x="262.1" y="107.2" transform="rotate(-90 262.1 107.2)">10k</text>
<text x="31.8" y="112.6">J7</text>
<text x="57.2" y="113.9">F1</text>
<text x="66.5" y="112.6">GND</text>
<text x="66.7" y="110.1">VCC</text>
<text x="77.4" y="109">1</text>
<text x="77.4" y="111.5">2</text>
<text x="83.8" y="110.1">J9</text>
<text x="83.8" y="112.6">5V</text>
<text x="121.9" y="112.8">29</text>
<text x="121.9" y="110.2">30</text>
<text x="125.5" y="113.9">D4</text>
<text x="125.5" y="111.4">D5</text>
<text x="125.5" y="108.8">D6</text>
<text x="143.6" y="110.1">VCM</text>
<text x="149.2" y="109">5</text>
<text x="184.9" y="112.7">~{ESP_RESET}</text>
<text x="212.7" y="109">1</text>
<text x="215.1" y="110.1">~{RST}</text>
<text x="228.2" y="111" transform="rotate(-90 228.2 111)">VCC</text>
<text x="228.9" y="112.6">GPIO1/TXD</text>
<text x="233.6" y="110.1">GPIO0</text>
<text x="240" y="109">18</text>
<text x="240" y="111.5">22</text>
<text x="245.3" y="112.7">UART_RX</text>
<text x="251.6" y="110.2">~{ESP_BOOT}</text>
<text x="29.9" y="115.2">USB</text>
<text x="34.9" y="115.2">C</text>
<text x="44.5" y="119.1">A4</text>
<text x="49.5" y="119">VBUS</text>
<text x="55.5" y="116.4">6V</text>
<text x="59" y="116.4">2A</text>
<text x="121.9" y="117.9">27</text>
<text x="121.9" y="115.3">28</text>
<text x="125.5" y="119">D2</text>
<text x="125.5" y="116.4">D3</text>
<text x="142.8" y="115.2">VA33</text>
<text x="149.2" y="114">6</text>
<text x="162.4" y="114.9" transform="rotate(-90 162.4 114.9)">10u</text>
<text x="164.7" y="115" transform="rotate(-90 164.7 115)">C67</text>
<text x="172.6" y="115.5" transform="rotate(-90 172.6 115.5)">100n</text>
<text x="174.9" y="115" transform="rotate(-90 174.9 115)">C72</text>
<text x="212.7" y="119.1">2</text>
<text x="212.7" y="114">3</text>
<text x="215.1" y="115.2">EN</text>
<text x="228.6" y="117.7">GPIO3/RXD</text>
<text x="233.6" y="115.2">GPIO2</text>
<text x="240" y="114">17</text>
<text x="240" y="119.1">19</text>
<text x="240" y="116.6">21</text>
<text x="245.3" y="117.8">UART_TX</text>
<text x="37.1" y="120.2">VBUS</text>
<text x="38.2" y="125.3">CC1</text>
<text x="44.5" y="124.2">A5</text>
<text x="50.1" y="124.1">R34</text>
<text x="54.1" y="124.1">5k1</text>
<text x="59" y="122.8">R40</text>
<text x="62.9" y="122.8">5k1</text>
<text x="68.2" y="121.3" transform="rotate(-90 68.2 121.3)">VCC</text>
<text x="121.9" y="122.9">24</text>
<text x="121.9" y="120.4">26</text>
<text x="125.5" y="124.1">D0</text>
<text x="125.5" y="121.5">D1</text>
<text x="142.6" y="125.3">VD33</text>
<text x="142.6" y="122.8">VD33</text>
<text x="148.5" y="124.2">41</text>
<text x="148.5" y="121.7">46</text>
<text x="155.4" y="121.5">GND</text>
<text x="159" y="125.3">VCC3_3</text>
<text x="165.6" y="121.5">GND</text>
<text x="212.7" y="124.2">9</text>
<text x="215.1" y="120.2">ADC</text>
<text x="215.1" y="125.3">CS0</text>
<text x="232.4" y="125.3">GPIO12</text>
<text x="233.6" y="120.2">GPIO4</text>
<text x="233.6" y="122.8">GPIO5</text>
<text x="240" y="121.7">20</text>
<text x="240.6" y="124.2">6</text>
<text x="38.2" y="127.9">CC2</text>
<text x="44.4" y="126.7">B5</text>
<text x="44.5" y="131.8">A7</text>
<text x="48.3" y="131.7">D-</text>
<text x="52.7" y="130.4">R35</text>
<text x="57.1" y="130.4">27</text>
<text x="70.7" y="129" transform="rotate(-90 70.7 129)">GND</text>
<text x="121.9" y="129.3">42</text>
<text x="125.5" y="130.4">IRQ</text>
<text x="142.6" y="130.4">VD33</text>
<text x="142.6" y="127.9">VD33</text>
<text x="148.5" y="131.8">20</text>
<text x="148.5" y="129.3">31</text>
<text x="148.5" y="126.7">35</text>
<text x="202.6" y="127.7" transform="rotate(-90 202.6 127.7)">R48</text>
<text x="204.9" y="127.6" transform="rotate(-90 204.9 127.6)">10k</text>
<text x="212" y="126.7">10</text>
<text x="212" y="129.3">11</text>
<text x="212" y="131.8">12</text>
<text x="215.1" y="127.9">MISO</text>
<text x="215.1" y="130.4">GPIO9</text>
<text x="232.4" y="130.4">GPIO14</text>
<text x="232.4" y="127.9">GPIO13</text>
<text x="240" y="131.8">16</text>
<text x="240.6" y="129.3">5</text>
<text x="240.6" y="126.7">7</text>
<text x="245.3" y="128">UART_CTS</text>
<text x="10.3" y="135.9">C</text>
<text x="39.1" y="132.9">D-</text>
<text x="39.1" y="135.5">D-</text>
<text x="44.4" y="134.4">B7</text>
<text x="44.5" y="136.9">A6</text>
<text x="48.3" y="136.8">D+</text>
<text x="63.7" y="133">USB_D-</text>
<text x="142.6" y="135.5">VD33</text>
<text x="142.6" y="132.9">VD33</text>
<text x="148.5" y="134.4">11</text>
<text x="149.2" y="136.9">8</text>
<text x="162.4" y="133.3" transform="rotate(-90 162.4 133.3)">100n</text>
<text x="164.7" y="132.8" transform="rotate(-90 164.7 132.8)">C68</text>
<text x="172.6" y="133.3" transform="rotate(-90 172.6 133.3)">100n</text>
<text x="174.9" y="132.8" transform="rotate(-90 174.9 132.8)">C73</text>
<text x="205.1" y="134.8">GND</text>
<text x="212" y="134.4">13</text>
<text x="212" y="136.9">14</text>
<text x="215.1" y="132.9">GPIO10</text>
<text x="215.1" y="135.5">MOSI</text>
<text x="232.4" y="132.9">GPIO15</text>
<text x="232.4" y="135.5">GPIO16</text>
<text x="240.6" y="134.4">4</text>
<text x="285.3" y="135.9">C</text>
<text x="39.1" y="138">D+</text>
<text x="39.1" y="140.6">D+</text>
<text x="44.4" y="139.4">B6</text>
<text x="52.7" y="140.6">R36</text>
<text x="57.1" y="140.6">27</text>
<text x="63.7" y="138.1">USB_D+</text>
<text x="109.4" y="143.2">~{MIDI_RST}</text>
<text x="121.9" y="142">38</text>
<text x="125.5" y="143.1">~{RST}</text>
<text x="142.6" y="138">VD33</text>
<text x="148.5" y="143.3">34</text>
<text x="155.4" y="139.3">GND</text>
<text x="165.6" y="139.3">GND</text>
<text x="215.1" y="138">SCLK</text>
<text x="227.1" y="142.3" transform="rotate(-90 227.1 142.3)">15</text>
<text x="228.2" y="139.2" transform="rotate(-90 228.2 139.2)">GND</text>
<text x="243.3" y="141.6" transform="rotate(-90 243.3 141.6)">R53</text>
<text x="245.6" y="140.9" transform="rotate(-90 245.6 140.9)">1k</text>
<text x="252.1" y="141.6" transform="rotate(-90 252.1 141.6)">R54</text>
<text x="254.5" y="141.6" transform="rotate(-90 254.5 141.6)">470</text>
<text x="36.7" y="145.6">RX1-</text>
<text x="36.7" y="148.2">RX1+</text>
<text x="43.8" y="144.5">B10</text>
<text x="43.8" y="147.1">B11</text>
<text x="51.4" y="149.5">VCC</text>
<text x="58.6" y="149.5">LM1117MP-3.3</text>
<text x="64.1" y="146.9">U12</text>
<text x="75.1" y="149.5">VCC3_3</text>
<text x="121.9" y="149.6">39</text>
<text x="139" y="144.4">OUTVC12</text>
<text x="148.5" y="149.6">48</text>
<text x="162.4" y="149.2" transform="rotate(-90 162.4 149.2)">10u</text>
<text x="164.7" y="149.3" transform="rotate(-90 164.7 149.3)">C69</text>
<text x="172.6" y="149.8" transform="rotate(-90 172.6 149.8)">100n</text>
<text x="174.9" y="149.3" transform="rotate(-90 174.9 149.3)">C74</text>
<text x="225.4" y="147.5">GND</text>
<text x="260.5" y="144.5">~{ESP_RESET}</text>
<text x="261.5" y="149.8" transform="rotate(-90 261.5 149.8)">100n</text>
<text x="263.8" y="149.3" transform="rotate(-90 263.8 149.3)">C81</text>
<text x="37" y="155.8">TX1+</text>
<text x="37" y="153.3">TX1-</text>
<text x="44.5" y="154.7">A2</text>
<text x="44.5" y="152.1">A3</text>
<text x="59" y="152.1">3</text>
<text x="61.5" y="153.3">VI</text>
<text x="68" y="153.3">VO</text>
<text x="71.7" y="152.1">2</text>
<text x="90.6" y="155.9">C60</text>
<text x="109.3" y="150.8">MIDI_CLK</text>
<text x="121.9" y="152.1">40</text>
<text x="125.5" y="150.7">X1</text>
<text x="125.5" y="153.3">X2</text>
<text x="143.5" y="155.8">GND</text>
<text x="143.5" y="153.3">GND</text>
<text x="143.5" y="150.7">GND</text>
<text x="148.5" y="154.7">36</text>
<text x="148.5" y="152.1">45</text>
<text x="155.4" y="155.8">GND</text>
<text x="165.6" y="155.8">GND</text>
<text x="245.7" y="150">GND</text>
<text x="36.7" y="160.9">RX2-</text>
<text x="43.9" y="159.8">A10</text>
<text x="58.3" y="158.7" transform="rotate(-90 58.3 158.7)">100n</text>
<text x="60.6" y="158.2" transform="rotate(-90 60.6 158.2)">C55</text>
<text x="65.8" y="159.5" transform="rotate(-90 65.8 159.5)">1</text>
<text x="66.9" y="157" transform="rotate(-90 66.9 157)">GND</text>
<text x="82.4" y="158.7" transform="rotate(-90 82.4 158.7)">100n</text>
<text x="84.7" y="158.2" transform="rotate(-90 84.7 158.2)">C58</text>
<text x="90.6" y="158.2">100uF</text>
<text x="109.4" y="159.6">VCC3_3</text>
<text x="121.9" y="158.5">47</text>
<text x="125.5" y="159.6">XDIV</text>
<text x="143.5" y="160.9">GND</text>
<text x="143.5" y="158.3">GND</text>
<text x="148.5" y="159.8">18</text>
<text x="148.5" y="157.2">25</text>
<text x="254.6" y="156.4">GND</text>
<text x="36.7" y="163.4">RX2+</text>
<text x="43.9" y="162.3">A11</text>
<text x="44.4" y="167.4">B3</text>
<text x="51.3" y="164.7">GND</text>
<text x="64" y="164.7">GND</text>
<text x="75.4" y="164.7">GND</text>
<text x="85.6" y="164.7">GND</text>
<text x="121.9" y="164.8">37</text>
<text x="125.5" y="166">TEST</text>
<text x="138" y="166.6" transform="rotate(-90 138 166.6)">GND</text>
<text x="143.5" y="163.4">GND</text>
<text x="143.5" y="166">GND</text>
<text x="148.5" y="162.3">13</text>
<text x="149.2" y="164.8">9</text>
<text x="37" y="171">TX2+</text>
<text x="37" y="168.5">TX2-</text>
<text x="44.4" y="169.9">B2</text>
<text x="64.1" y="173.6">U13</text>
<text x="136.9" y="170.2" transform="rotate(-90 136.9 170.2)">49</text>
<text x="26.3" y="179.3" transform="rotate(-90 26.3 179.3)">SHIELD</text>
<text x="33.9" y="179.3" transform="rotate(-90 33.9 179.3)">GND</text>
<text x="36.9" y="176.1">SBU1</text>
<text x="36.9" y="178.7">SBU2</text>
<text x="44.4" y="177.5">B8</text>
<text x="44.5" y="175">A8</text>
<text x="51.4" y="176.1">VCC</text>
<text x="58.6" y="176.1">LM1117MP-1.2</text>
<text x="59" y="178.8">3</text>
<text x="61.5" y="179.9">VI</text>
<text x="68" y="179.9">VO</text>
<text x="71.7" y="178.8">2</text>
<text x="82.8" y="176.1">VCC1_2</text>
<text x="135.1" y="174.9">GND</text>
<text x="151.6" y="174.9">GND</text>
<text x="10.3" y="185.9">D</text>
<text x="25.1" y="184.2" transform="rotate(-90 25.1 184.2)">S1</text>
<text x="32.8" y="184.1" transform="rotate(-90 32.8 184.1)">A1</text>
<text x="58.3" y="185.4" transform="rotate(-90 58.3 185.4)">100n</text>
<text x="60.6" y="184.8" transform="rotate(-90 60.6 184.8)">C56</text>
<text x="66.9" y="183.6" transform="rotate(-90 66.9 183.6)">ADJ</text>
<text x="82.4" y="185.4" transform="rotate(-90 82.4 185.4)">100n</text>
<text x="84.7" y="184.8" transform="rotate(-90 84.7 184.8)">C59</text>
<text x="90.2" y="184.8" transform="rotate(-90 90.2 184.8)">300</text>
<text x="92.5" y="184.8" transform="rotate(-90 92.5 184.8)">R41</text>
<text x="98.3" y="184.9">100uF</text>
<text x="98.3" y="182.6">C61</text>
<text x="285.3" y="185.9">D</text>
<text x="23.4" y="190.1">GND</text>
<text x="31" y="190.1">GND</text>
<text x="51.3" y="191.4">GND</text>
<text x="64" y="191.4">GND</text>
<text x="65.8" y="186.1" transform="rotate(-90 65.8 186.1)">1</text>
<text x="75.4" y="191.4">GND</text>
<text x="84.3" y="191.4">GND</text>
<text x="93.2" y="191.4">GND</text>
<text x="35" y="199.9">1</text>
<text x="85" y="199.9">2</text>
<text x="135" y="199.9">3</text>
<text x="185" y="199.9">4</text>
<text x="235" y="199.9">5</text>
<text x="285" y="199.9">6</text>
</g>
<g font-size="1.4">
<text x="161.9" y="23.9">3</text>
<text x="161.9" y="26.4">4</text>
<text x="166.1" y="24.9">VCC</text>
<text x="166.1" y="27.4">VDD</text>
<text x="161.5" y="34">13</text>
<text x="166.1" y="35">VINL</text>
<text x="161.5" y="36.6">14</text>
<text x="161.9" y="41.7">1</text>
<text x="166.1" y="37.6">VINR</text>
<text x="161.9" y="46.7">6</text>
<text x="166.1" y="42.6">VREF</text>
<text x="166.1" y="47.7">SCKI</text>
<text x="161.5" y="51.8">12</text>
<text x="166.1" y="52.8">FMT</text>
<text x="185.3" y="52.8">DOUT</text>
<text x="192.4" y="51.8">9</text>
<text x="161.5" y="54.4">10</text>
<text x="161.5" y="56.9">11</text>
<text x="166.1" y="55.3">MD0</text>
<text x="166.1" y="57.9">MD1</text>
<text x="185.4" y="57.9">LRCK</text>
<text x="186.2" y="55.3">BCK</text>
<text x="192.4" y="56.9">7</text>
<text x="192.4" y="54.4">8</text>
<text x="185.3" y="65.5">AGND</text>
<text x="192.4" y="64.5">2</text>
<text x="185.1" y="68">DGND</text>
<text x="192.4" y="67.1">5</text>
</g>
<g font-size=".9">
<text x="75.4" y="41.8" transform="rotate(-90 75.4 41.8)">GND</text>
<text x="75.4" y="38.9" transform="rotate(-90 75.4 38.9)">BAL</text>
</g>
<text font-size=".7" x="77.9" y="40.3" transform="rotate(-90 77.9 40.3)">STRB</text>
</svg>
